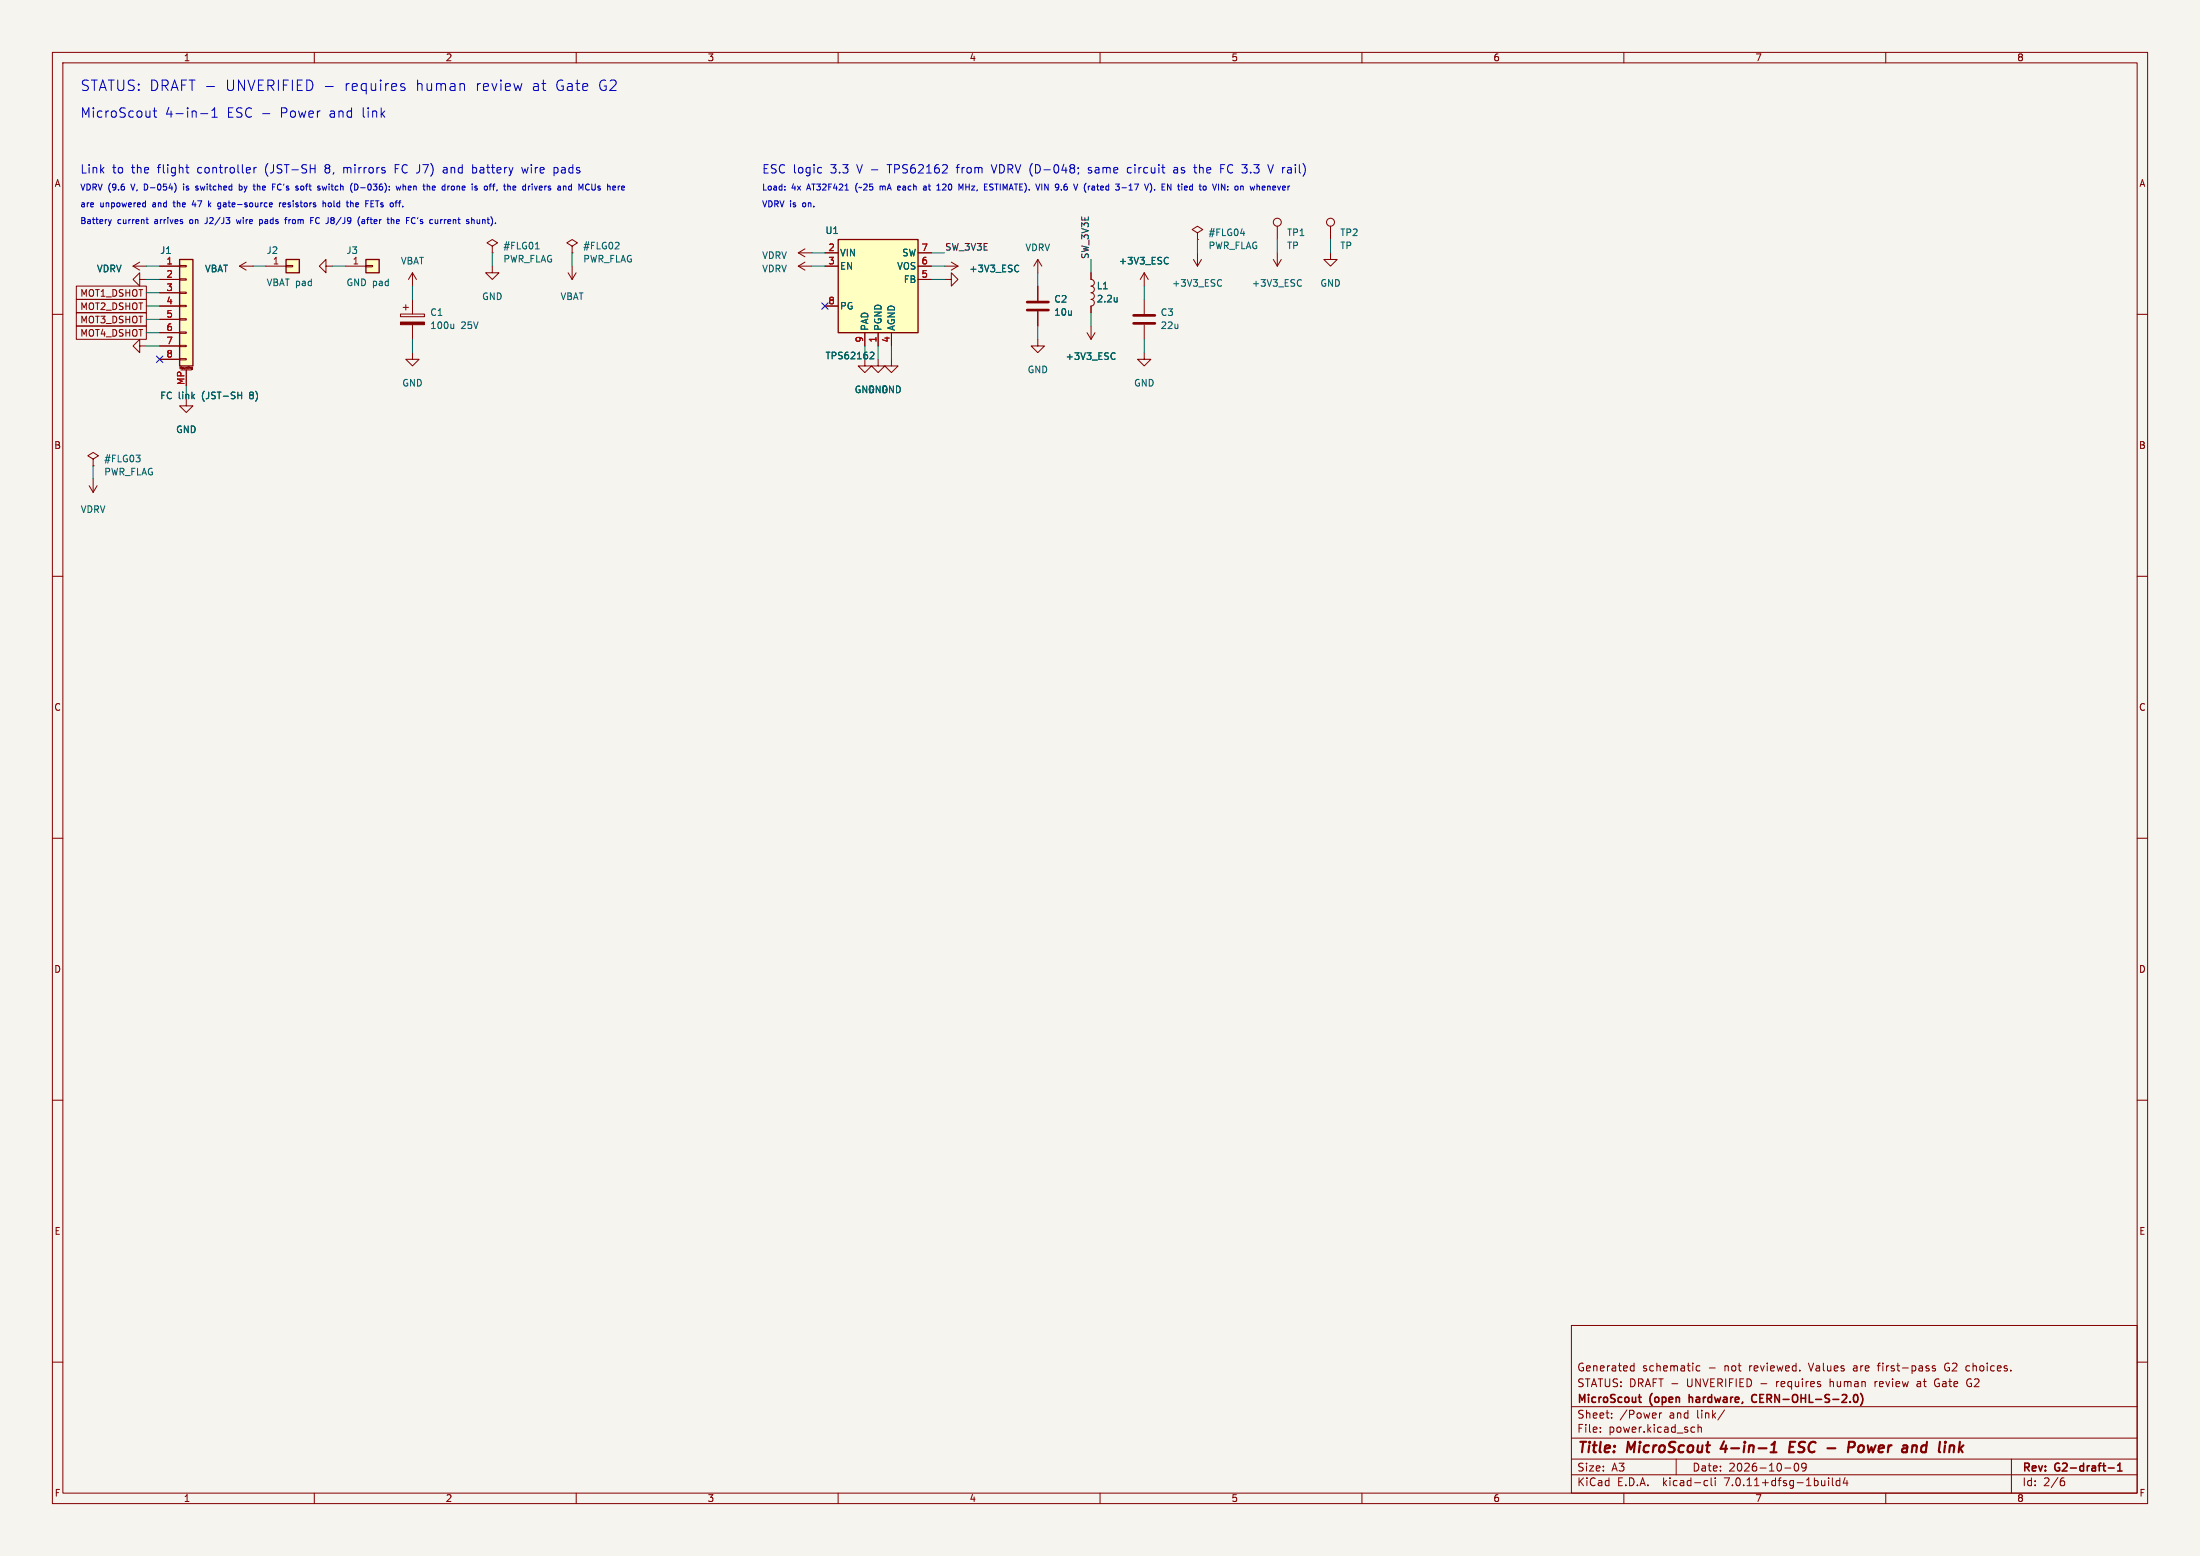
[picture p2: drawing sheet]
<svg xmlns="http://www.w3.org/2000/svg" width="420mm" height="297mm" viewBox="0 0 420 297" stroke-linecap="round" stroke-linejoin="round" font-family="sans-serif">
<path d="M0 0h420v297h-420z" fill="#f5f4ef" stroke="#f5f4ef" stroke-width=".19"/>
<g fill="none" stroke="#840000" stroke-width=".19">
<path d="M10 10h400v277h-400zM12 12h396v273h-396zM60 10v2M110 10v2M160 10v2M210 10v2M260 10v2M310 10v2M360 10v2M10 60h2M14.6 59.7h13.3v2.5h-13.3zM14.6 57.1h13.3v2.6h-13.3z"/>
<path d="M14.6 54.6h13.3v2.6h-13.3zM25.4 50.8h2.5M25.4 50.8l1.3 .8M26.7 53.3v-1.2l-1.3 1.2 1.3 1.3v-1.3h1.2M26.7 50l-1.3 .8M30.5 50.8h3.8M30.5 53.3h3.8M30.5 58.4h3.8M30.5 55.9h3.8M34.3 58.3h1.3v.2h-1.3zM34.3 55.8h1.3v.2h-1.3zM34.3 53.2h1.3v.3h-1.3z"/>
<path d="M34.3 50.7h1.3v.2h-1.3zM45.7 50.8h2.6M45.7 50.8l1.3 .8M47 50l-1.3 .8M50.8 50.8h3.8M54.6 50.7h1.3v.2h-1.3zM62.2 50.8v-1.3l-1.2 1.3 1.2 1.3v-1.3h1.3M66 50.8h3.8M69.8 50.7h1.3v.2h-1.3zM76.5 59.9h4.5v.6h-4.5zM77 58.7h1M77.5 58.2v1"/>
<path d="M78.7 52.1v2.5M78.7 57.2v2.7M78.7 52.1l-.7 1.2M78.7 52.1l.8 1.2M94 50.8v1.3h1.2l-1.2 1.2-1.3-1.2h1.3M94 47l1-.6-1-.7-1 .7 1 .6v1.3M94 48.3h.1M108.5 52.1l.7 1.2M109.2 47l1-.6-1-.7-1 .7 1 .6v1.3M109.2 48.3h.1M109.2 50.8v2.5M110 52.1l-.8 1.2"/>
<path d="M152.4 50.8l1.3 .8M152.4 50.8h2.5M152.4 48.3h2.5M152.4 48.3l1.3 .7M153.7 50l-1.3 .8M153.7 47.5l-1.3 .8M157.5 50.8h2.5M157.5 48.3h2.5M157.5 58.4h2.5M175.3 50.8h2.5M175.3 48.3h2.5M175.3 53.3h2.5"/>
<path d="M180.3 53.3h1.3v-1.2l1.3 1.2-1.3 1.3v-1.3M180.3 50.8h2.6M181.6 50l1.3 .8M182.9 50.8l-1.3 .8M198.1 49.5l-.7 1.3M198.1 49.5v2.6M198.1 54.6v2.8M198.1 59.4v2.8M198.1 49.5l.8 1.3M208.3 52.1v1.2a.64 .64 0 0 1 .6 .7 .64 .64 0 0 1-.6 .6 .64 .64 0 0 1 .6 .6 .64 .64 0 0 1-.6 .7 .64 .64 0 0 1 .6 .6 .64 .64 0 0 1-.6 .7 .64 .64 0 0 1 .6 .6 .64 .64 0 0 1-.6 .6v1.3M218.4 52.1l-.7 1.2M218.4 52.1v2.5"/>
<path d="M218.4 57.2v2.7M218.4 52.1l.8 1.2M227.8 49.5l.8 1.3M228.6 44.5l1-.7-1-.6-1 .6 1 .7v1.2M228.6 45.7h.1M228.6 48.3v2.5M229.4 49.5l-.8 1.3M243.1 49.5l.7 1.3M243.8 43.2v2.5M243.8 48.3v2.5M244.6 49.5l-.8 1.3M254 48.3v1.2h1.3l-1.3 1.3-1.3-1.3h1.3"/>
<path d="M254 43.2v2.5M408 60h2M14.6 62.2h13.3v2.6h-13.3zM26.7 66v-1.2l-1.3 1.2 1.3 1.3v-1.3h1.2M30.5 61h3.8M30.5 63.5h3.8M30.5 66h3.8M30.5 68.6h3.8M34.3 68.5h1.3v.2h-1.3zM34.3 65.9h1.3v.3h-1.3zM34.3 63.4h1.3v.2h-1.3zM34.3 60.8h1.3v.3h-1.3z"/>
<path d="M34.5 70.6h2.1M35.6 76.2v1.3h1.2l-1.2 1.2-1.3-1.2h1.3M35.6 70.6v3.1M36.6 70.2h.1v.3h-.1M36.6 70.4h.1M78.7 67.3v1.3h1.3l-1.3 1.3-1.2-1.3h1.2M78.7 62v2.8M165.1 68.6v1.3h1.3l-1.3 1.2-1.3-1.2h1.3M165.1 63.5v2.5M167.6 68.6v1.3h1.3l-1.3 1.2-1.2-1.2h1.2M167.6 63.5v2.5M170.2 68.6v1.3h1.2l-1.2 1.2-1.3-1.2h1.3"/>
<path d="M170.2 63.5v2.5M198.1 64.8v1.2h1.3l-1.3 1.3-1.3-1.3h1.3M207.5 63.5l.8 1.3M208.3 62.2v2.6M209 63.5l-.7 1.3M218.4 67.3v1.3h1.3l-1.3 1.3-1.2-1.3h1.2M218.4 62v2.8M17 92.7l.8 1.3M17.8 87.6l1-.6-1-.6-1 .6 1 .6v1.3M17.8 88.9h.1M17.8 91.4v2.6M18.5 92.7l-.7 1.3"/>
<path d="M10 110h2M408 110h2M10 160h2M408 160h2M10 210h2M408 210h2M10 260h2M300 253h108v32h-108zM408 260h2M300 278.5h108M300 274.5h108M300 268.5h108"/>
<path d="M305.5 273.2v.2M305.5 272.5v.1M307.7 270.5v.2M307.7 269.8v.1M311.4 261.6h.5M311.4 260.8h.5M311.9 260.2v1.5M316.8 269.7v1M317.2 269.7l-.3 .1-.1 .2M320 278.5v3M323.1 272.4l.4 .1M323.5 273.3l-.4 .1"/>
<path d="M324.2 272.5l.2-.1 .3 .1 .1 .9M324.2 271.9v1.5M324.5 260.8l-.4-.1-.3 .3 .1 .6h.6M329.2 269.1l-1.3 1.9M342.7 279.4l.2-.1a.8 .8 0 0 1 .5 .7 .8 .8 0 0 1-.5 .8 1 1 0 0 1-.2-1.4zM344.8 279.9l-.3 .3h-.3l-.3-.3 .2-.5 .4-.1 .2 .1a.99 .99 0 0 1-.3 1.4h-.3M357.9 263.7v1M358.1 263.8l-.2 .2M358.4 260.7h.5M366.4 263.7l-.4 .1M366.5 264.1h-.3a.29 .29 0 0 0-.3 .3 .29 .29 0 0 0 .3 .3h.3M369.4 260.8l-.3-.1-.2 .2v.2l.5 .2v.3h-.5"/>
<path d="M369.8 263.2a.81 .81 0 0 0-.5 .7 .81 .81 0 0 0 .5 .8M371.5 260.3l-.3 .5 .1 .5 .2 .3M375.4 264a.61 .61 0 0 0 .7 .7M376.2 263.2a.59 .59 0 0 0-.8 .6M384 278.5v6.5M60 285v2M110 285v2M160 285v2M210 285v2M260 285v2M300 281.5h108M310 285v2"/>
<path d="M325.6 282.6l.4 .1M326 283.5l-.4 .1M326.7 282.1v1.3l.2 .2M327.4 282.1v.1M327.4 282.6v1M340.7 280.2h1.2M349.1 282.1v.1M349.1 282.6v1M349.8 282.1v1.3l.2 .2M351.2 282.7l-.4-.1-.3 .3 .2 .6h.5M351.2 282.1v1.5M352.2 282l-.3 1.1h.9"/>
<path d="M352.6 282.6v1M360 285v2M393.6 282.7h.3l.3 .2-.1 .5-.5 .2M394 282.1l-.4 .1"/>
<circle cx="243.8" cy="42.4" r=".76"/>
<circle cx="254" cy="42.4" r=".76"/>
</g>
<path d="M312.8 266.7h.5M313 267.6l.3 .1M322.5 266.2v1.5M322.5 266.8h.1M335.3 266.3a.74 .74 0 0 0-.9 .5 .74 .74 0 0 0 .5 .9l.4-.1M354 266.3l.2-.1a.8 .8 0 0 1 .5 .7 .8 .8 0 0 1-.5 .8 1 1 0 0 1-.2-1.4zM355.2 266a1.72 1.72 0 0 1 0 2.3M404.3 279.7l.4-.4v1.5M402.5 280.2h1.1M404.3 280.8h.8" fill="none" stroke="#840000" stroke-width=".3"/>
<path d="M329.1 275.1l-.6 1.4h1.2M338 277.2h1.1M338.2 275.8l.6-.6-.2 2M341.7 276.2h.6M342.7 275.2h-.9l-.3 2h1M348.9 276.4h1.5M352.9 276.3h.7a.55 .55 0 0 0 .5-.5 .55 .55 0 0 0-.3-.6h-.8l-.2 2M355.5 275.9a.62 .62 0 0 0-.7 .4v.7l.5 .2M365.4 275.9l.5 .1v.2l-.1 1M374.2 275.2l-.3 2M374.2 276.4l.5 .8M374.8 275.9l-.8 .7" fill="none" stroke="#840000" stroke-width=".4"/>
<g fill="#ffffc2" stroke="#ffffc2" stroke-width=".19">
<path d="M160 45.7h15.3v17.8h-15.3z"/>
<path d="M54.6 49.5h2.5v2.6h-2.5z"/>
<path d="M69.8 49.5h2.6v2.6h-2.6z"/>
<path d="M34.3 49.5h2.5v20.4h-2.5z"/>
</g>
<path d="M34.3 49.5h2.5v20.4h-2.5zM54.6 49.5h2.5v2.6h-2.5zM69.8 49.5h2.6v2.6h-2.6zM160 45.7h15.3v17.8h-15.3z" fill="none" stroke="#840000" stroke-width=".25"/>
<g fill="none" stroke="#006464" stroke-width=".19">
<path d="M102.2 47.5h.7M117.4 47.5h.8M118.1 46.4v.4M194.2 50.6l.3 .1M194.5 51.8l-.3 .1M213.3 56.8v.8M213.3 57.5l-.1 .1M222.8 49.1l.2 .1M223 50.3l-.2 .1M233 53.4l.2 .1M233.2 54.5l-.2 .1M236.8 44.6h.8"/>
<path d="M248.2 53.4l.2 .1M248.4 54.5l-.2 .1M45.4 75.4h.7M46.1 74.8v1.3M86.6 61.9v.8M86.6 62.6l-.2 .1M166.3 67.2l.4 .1 .1 .3-.7 .9h.7M212.6 67.3l.3 .2M212.9 68.5l-.3 .1"/>
</g>
<path d="M196.1 59.2h4.1M196.1 57.7h4.1M216.4 61.7h4.1M216.4 60.2h4.1" fill="none" stroke="#840000" stroke-width=".51"/>
<path d="M76.5 61.5h4.5v.5h-4.5z" fill="#840000" stroke="#840000" stroke-width=".19"/>
<g fill="none" stroke="#0000c2" stroke-width=".19">
<path d="M39.4 16.5h1.6M62.1 16.5h1.5M76.6 16.5l.6 .2 .1 .2-.1 .3-.5 .1M76.6 16l.2-.1 .4 .1M27.4 38.7l.4 .1M27.8 38.3v1.2M27.8 39.4l-.4 .1M28.6 21.2v1.2M28.6 22.2l-.1 .1M29.2 21.2h.7M29.5 20.6v1.5l.1 .2 .3 .1M33.3 35a1.32 1.32 0 0 1 0 1.7"/>
<path d="M35.1 35.1v.1M35.1 35.5v.8M35.5 32h.6M35.7 31.4v1.4l.4 .2M37 38.3l-.3 .8h.7M37.4 36.2l.3 .1M37.7 35.5l-.3 .2v.1l.3 .1M38.3 21.7h1.4M39.8 38.3v1.2M39.9 39l.4 .5M40.3 38.7l-.5 .5M40.5 22.4h1"/>
<path d="M40.5 21.1l.5-.5v1.8M41.8 38.7l.3 .1M42.1 39.4l-.3 .1M42.1 38.7v.9l-.2 .3M45.7 35.6l.3-.1 .2 .2M45.7 35.1v1.2M46.2 36.1l-.2 .2-.3-.1M48.5 32v1M48.9 32h-.3l-.1 .3M49.1 35.1v1.2M49.2 35.6h-.1M50.1 21.7h1.4"/>
<path d="M51.5 39.4h.4M51.5 38.8l.3-.1 .2 .3-.6 .1M52 35.1h.6M52 35.7h.4M53.1 35.3l-.1 .3 .1 .5M53.3 38.7v.8M53.7 38.7l-.4 .2M54.2 38.7l-.2 .2v.4l.2 .2M54.5 39l-.5 .1M57.8 35.5l-.4 .2 .1 .5 .3 .1M59.2 32.2h.9M60.1 31.4v1.6"/>
<path d="M61.5 35.5l.2 .8 .2-.6 .3 .6M61.7 38.8h.4l.1 .7M61.7 38.3v1.2M62.7 38.8v.6M66.9 38.8l.4-.1 .1 .2M66.9 38.3v1.2M67.7 35.1a.58 .58 0 0 1 .7 .6 .58 .58 0 0 1-.7 .6zM70.8 38.9h.4M71.4 38.3h-.6v1.2h.6M75.5 32.2h.5M75.6 35.5l.3 .8 .2-.6 .2 .6 .2-.8M76.2 31.4h-.7v1.6"/>
<path d="M76.9 35.6h.5v.7M76.9 35.1v1.2M83 35.6l-.3-.1-.2 .2 .1 .5h.4M83.1 35.8l-.6 .1M85.1 32h-.4M85.2 32.4h-.4a.31 .31 0 0 0-.2 .3 .31 .31 0 0 0 .2 .3h.4M86.1 35.7l.3-.2 .3 .2-.1 .5-.2 .1-.3-.2M90.2 32.9l.5 .1M90.2 31.4v1.6M90.7 32h-.5M92.8 35.5l-.4 .2 .1 .5 .3 .1M94.9 36.2l-.1 .2"/>
<path d="M98.3 35.5l.2 .3-.6 .1M98.4 36.2l-.1 .1M99.6 32l.3 1 .3-.7M102.6 35.5l-.3 .8M103.1 35.5l-.1 .2v.4l.1 .2M103.5 35.8l-.5 .1M105.8 32h.4l.3 .1M105.8 32v1.6M106.5 32.9l-.3 .1-.4-.1M108.8 35.5l.3 .1M109.1 36.2l-.3 .1M109.1 35.1v1.2"/>
<path d="M113.6 35.1v1.1M114.1 36.2l.4 .1M114.3 35.5l-.2 .2 .2 .2M149.8 36.2v.1M149.8 35.6v.1M156.4 32h.5M156.9 32.9l-.5 .1M161.3 36.3h.7M168 35.5v.8M168.2 35.5l-.2 .1M171.4 36.2l.3 .1M171.7 35.5l-.3 .1"/>
<path d="M171.9 35.8l-.6 .1M176.3 35.6l.4-.1 .1 .2M176.8 35.8l-.5 .2 .1 .3 .4-.1M178.9 36.3h.6M183.1 35.1l.3 .9 .4-.9v1.2M188.9 36.2l.5 .1M189.4 35.1h-.3l-.2 .2 .1 .3 .4 .1M203.2 35.4v.8M203.2 35.7l-.1 .1M205.8 32v.2M205.9 32.9l-.1 .4M207.7 32.9l.2 .1"/>
<path d="M208 32l-.3 .2 .3 .3M214.2 35.8h.8M215.5 32l-.3 .3v.4l.3 .3M219.6 35a1.35 1.35 0 0 1 0 1.7M220.4 36.2v.1M224.6 32h-.5M224.7 32.4h-.4a.31 .31 0 0 0-.3 .3 .31 .31 0 0 0 .3 .3h.4M227.9 32h.6M228.2 32.9l.3 .1M231.5 35.1l.4 1.2 .3-1.2M233 32.2h.6M233 31.4h.8"/>
<path d="M239.5 35.5l-.2 .8-.2-.6M242 31.4l.6 1.6 .5-1.6M242.2 35.5l.3 .2v.6M20.7 41.9l.3 .8M21 42.7l-.2 .3M21.3 41.9l-.3 .8M27.9 41.9h.4M28 41.5v1l.3 .2M39.4 42.6l-.3 .1M45.1 41.9l.2 .8 .3-.6M49.6 42l.3-.1 .2 .2M49.6 41.9v1.2"/>
<path d="M50.1 42.5l-.2 .2-.3-.1M54.3 41.9h.5M54.8 41.5l-.3 .2M55.2 41.9v.8M55.2 42v.1M59.3 41.5h.6M59.3 42.1h.4M60.4 41.7l-.2 .3 .2 .5M68.7 41.4a1.32 1.32 0 0 0 0 1.7M69.1 42h.5v.7M69.6 42.2l-.5 .2 .1 .3 .4-.1M74.7 42h.4l.1 .7"/>
<path d="M74.7 41.5v1.2M78.8 41.6h.4M79.2 42.6h-.4M84.1 41.9v.8M84.2 42l-.1 .1M90.1 42h.4v.7M91.1 41.9v.6l.3 .2"/>
</g>
<g fill="none" stroke="#009600" stroke-width=".19">
<path d="M27.9 50.8h2.6M27.9 53.3h2.6M27.9 58.4h2.6M27.9 55.9h2.6M48.3 50.8h2.5M63.5 50.8h2.5M78.7 54.6v2.6M94 48.3v2.5M109.2 48.3v2.5M154.9 50.8h2.6M154.9 48.3h2.6M177.8 50.8h2.5"/>
<path d="M177.8 53.3h2.5M177.8 48.3h2.5M198.1 52.1v2.5M208.3 49.5v2.6M208.3 59.7v2.5M218.4 54.6v2.6M228.6 45.7v2.6M243.8 45.7v2.6M254 45.7v2.6M27.9 66h2.6M27.9 63.5h2.6M27.9 61h2.6"/>
<path d="M35.6 73.7v2.5M78.7 64.8v2.5M165.1 66v2.6M167.6 66v2.6M170.2 66v2.6M198.1 62.2v2.6M218.4 64.8v2.5M17.8 88.9v2.5"/>
</g>
<path d="M156.9 57.8l1.2 1.2M158.1 57.8l-1.2 1.2M29.9 68l1.2 1.2M31.1 68l-1.2 1.2" fill="none" stroke="#000084" stroke-width=".19"/>
<g font-size="2.8" fill="#0000c2">
<text x="15.2" y="17.5">STATUS: DRAFT -</text>
<text x="43" y="17.5">UNVERIFIED -</text>
<text x="65.8" y="17.5">requires</text>
<text x="79.5" y="17.5">human</text>
<text x="91" y="17.5">review</text>
<text x="101.8" y="17.5">at</text>
<text x="106.3" y="17.5">Gate</text>
<text x="114.6" y="17.5">G2</text>
</g>
<g font-size="2.8" fill="#840000">
<text x="301" y="277.9">Title:</text>
<text x="310.6" y="277.9">MicroScout</text>
<text x="329.4" y="277.9">4-in-1</text>
<text x="343.2" y="277.9">ESC</text>
<text x="356" y="277.9">Power</text>
<text x="367.2" y="277.9">and</text>
</g>
<g font-size="2.5" fill="#0000c2">
<text x="15.2" y="22.6">MicroScout</text>
<text x="31.5" y="22.6">4-in-1</text>
<text x="43.3" y="22.6">ESC -</text>
<text x="53.6" y="22.6">Power</text>
<text x="63" y="22.6">and</text>
<text x="69.4" y="22.6">link</text>
</g>
<g font-size="2.2" fill="#0000c2">
<text x="15.2" y="33.2">Link</text>
<text x="21.4" y="33.2">to</text>
<text x="25.1" y="33.2">the</text>
<text x="30.2" y="33.2">flight</text>
<text x="37.9" y="33.2">controller</text>
<text x="50.9" y="33.2">(JST-SH</text>
<text x="62.5" y="33.2">8,</text>
<text x="66.1" y="33.2">mirrors</text>
<text x="76.1" y="33.2">FC J7)</text>
<text x="85.6" y="33.2">and</text>
<text x="91.3" y="33.2">battery</text>
<text x="100.9" y="33.2">wire</text>
<text x="107.1" y="33.2">pads</text>
<text x="145.4" y="33.2">ESC logic</text>
<text x="158.6" y="33.2">3.3</text>
<text x="163.7" y="33.2">V -</text>
<text x="169.8" y="33.2">TPS62162</text>
<text x="183.1" y="33.2">from</text>
<text x="189.9" y="33.2">VDRV (D-048;</text>
<text x="208.6" y="33.2">same</text>
<text x="216.2" y="33.2">circuit</text>
<text x="225.2" y="33.2">as</text>
<text x="229.3" y="33.2">the</text>
<text x="234.3" y="33.2">FC 3.3</text>
<text x="243.8" y="33.2">V rail)</text>
</g>
<g font-size="2.1" fill="#840000">
<text x="301" y="262">Generated</text>
<text x="313.5" y="262">schematic</text>
<text x="326.2" y="262">-</text>
<text x="329.3" y="262">not</text>
<text x="334.2" y="262">reviewed.</text>
<text x="345.8" y="262">Values</text>
<text x="354.4" y="262">are</text>
<text x="359.2" y="262">first-pass</text>
<text x="372.1" y="262">G2 choices.</text>
<text x="301" y="268.2">MicroScout</text>
<text x="301" y="265">STATUS: DRAFT -</text>
<text x="315" y="268.2">(open</text>
<text x="322.2" y="265">UNVERIFIED</text>
<text x="323.1" y="268.2">hardware,</text>
<text x="335.7" y="268.2">CERN-OHL-S-2.0)</text>
<text x="336.3" y="265">-</text>
<text x="339.5" y="265">requires</text>
<text x="349.9" y="265">human</text>
<text x="358.6" y="265">review</text>
<text x="366.8" y="265">at</text>
<text x="370.3" y="265">Gate</text>
<text x="376.6" y="265">G2</text>
<text x="301" y="273.7">File:</text>
<text x="301" y="271">Sheet:</text>
<text x="307.1" y="273.7">power.kicad_sch</text>
<text x="309.2" y="271">/Power</text>
<text x="318.7" y="271">and</text>
<text x="324.1" y="271">link/</text>
<text x="301" y="281.1">Size:</text>
<text x="307.6" y="281.1">A3</text>
<text x="323" y="281.1">Date:</text>
<text x="330" y="281.1">2026-10-09</text>
<text x="386" y="281.3">Rev:</text>
<text x="392.4" y="281.3">G2-draft-1</text>
<text x="301" y="283.9">KiCad</text>
<text x="308.7" y="283.9">E.D.A.</text>
<text x="317.6" y="283.9">kicad-cli</text>
<text x="329.5" y="283.9">7.0.11+dfsg-1build4</text>
<text x="386" y="283.9">Id:</text>
<text x="390.1" y="283.9">2/6</text>
</g>
<g font-size="1.8" fill="#840000">
<text x="35" y="11.9">1</text>
<text x="85" y="11.9">2</text>
<text x="135" y="11.9">3</text>
<text x="185" y="11.9">4</text>
<text x="235" y="11.9">5</text>
<text x="285" y="11.9">6</text>
<text x="335" y="11.9">7</text>
<text x="385" y="11.9">8</text>
<text x="10.3" y="35.9">A</text>
<text x="408.3" y="35.9">A</text>
<text x="15.2" y="59.4">MOT2_DSHOT</text>
<text x="15.2" y="56.8">MOT1_DSHOT</text>
<text x="15.2" y="61.9">MOT3_DSHOT</text>
<text x="15.2" y="64.5">MOT4_DSHOT</text>
<text x="10.3" y="85.9">B</text>
<text x="408.2" y="85.9">B</text>
<text x="10.3" y="135.9">C</text>
<text x="408.2" y="135.9">C</text>
<text x="10.3" y="185.9">D</text>
<text x="408.2" y="185.9">D</text>
<text x="10.3" y="235.9">E</text>
<text x="408.3" y="235.9">E</text>
<text x="10.3" y="285.9">F</text>
<text x="35" y="286.9">1</text>
<text x="85" y="286.9">2</text>
<text x="135" y="286.9">3</text>
<text x="185" y="286.9">4</text>
<text x="235" y="286.9">5</text>
<text x="285" y="286.9">6</text>
<text x="335" y="286.9">7</text>
<text x="385" y="286.9">8</text>
<text x="408.3" y="285.9">F</text>
</g>
<g font-size="1.8" fill="#006464">
<text x="96" y="47.8">#FLG01</text>
<text x="111.2" y="47.8">#FLG02</text>
<text x="157.5" y="44.9">U1</text>
<text x="230.6" y="45.3">#FLG04</text>
<text x="230.6" y="47.8">PWR_FLAG</text>
<text x="245.6" y="45.3">TP1</text>
<text x="245.6" y="47.8">TP</text>
<text x="255.8" y="45.3">TP2</text>
<text x="255.8" y="47.8">TP</text>
<text x="18.4" y="52.2">VDRV</text>
<text x="30.5" y="48.7">J1</text>
<text x="39" y="52.2">VBAT</text>
<text x="50.8" y="48.7">J2</text>
<text x="66" y="48.7">J3</text>
<text x="76.4" y="50.7">VBAT</text>
<text x="96" y="50.3">PWR_FLAG</text>
<text x="111.2" y="50.3">PWR_FLAG</text>
<text x="145.4" y="52.2">VDRV</text>
<text x="145.4" y="49.6">VDRV</text>
<text x="160.3" y="49.1">VIN</text>
<text x="160.3" y="51.7">EN</text>
<text x="171.2" y="51.7">VOS</text>
<text x="172.1" y="49.1">SW</text>
<text x="184.9" y="52.2">+3V3_ESC</text>
<text x="195.7" y="48.1">VDRV</text>
<text x="213.5" y="50.7">+3V3_ESC</text>
<text x="50.8" y="54.8">VBAT pad</text>
<text x="66" y="54.8">GND pad</text>
<text x="91.9" y="57.5">GND</text>
<text x="106.9" y="57.5">VBAT</text>
<text x="160.3" y="59.3">PG</text>
<text x="172.4" y="54.2">FB</text>
<text x="201.2" y="58">C2</text>
<text x="209.3" y="55.4">L1</text>
<text x="209.3" y="57.9">2.2u</text>
<text x="223.7" y="54.9">+3V3_ESC</text>
<text x="238.9" y="54.9">+3V3_ESC</text>
<text x="252" y="54.9">GND</text>
<text x="82" y="60.5">C1</text>
<text x="82" y="63">100u</text>
<text x="88" y="63">25V</text>
<text x="166" y="63.2" transform="rotate(-90 166 63.2)">PAD</text>
<text x="168.5" y="63.2" transform="rotate(-90 168.5 63.2)">PGND</text>
<text x="171" y="63.2" transform="rotate(-90 171 63.2)">AGND</text>
<text x="201.2" y="60.5">10u</text>
<text x="221.5" y="60.5">C3</text>
<text x="221.5" y="63">22u</text>
<text x="157.5" y="68.8">TPS62162</text>
<text x="196.1" y="71.4">GND</text>
<text x="203.3" y="68.9">+3V3_ESC</text>
<text x="30.5" y="76.4">FC link</text>
<text x="38.6" y="76.4">(JST-SH</text>
<text x="47.9" y="76.4">8)</text>
<text x="76.7" y="74">GND</text>
<text x="163.1" y="75.2">GND GND</text>
<text x="165.6" y="75.2">GND</text>
<text x="216.4" y="74">GND</text>
<text x="33.5" y="82.9">GND</text>
<text x="19.8" y="88.4">#FLG03</text>
<text x="19.8" y="90.9">PWR_FLAG</text>
<text x="15.3" y="98.1">VDRV</text>
</g>
<g font-size="1.8" fill="#0f0f0f">
<text x="180.3" y="47.9">SW_3V3E</text>
<text x="207.9" y="49.5" transform="rotate(-90 207.9 49.5)">SW_3V3E</text>
</g>
<g font-size="1.8" fill="#a90000">
<text x="31.7" y="50.5">1</text>
<text x="31.7" y="53.1">2</text>
<text x="52" y="50.5">1</text>
<text x="67.2" y="50.5">1</text>
<text x="158" y="48">2</text>
<text x="158" y="50.5">3</text>
<text x="175.8" y="53.1">5</text>
<text x="175.8" y="50.5">6</text>
<text x="175.8" y="48">7</text>
<text x="31.7" y="55.6">3</text>
<text x="31.7" y="58.2">4</text>
<text x="158" y="58.2">8</text>
<text x="31.7" y="60.7">5</text>
<text x="31.7" y="63.2">6</text>
<text x="31.7" y="65.8">7</text>
<text x="164.8" y="65.5" transform="rotate(-90 164.8 65.5)">9</text>
<text x="167.4" y="65.5" transform="rotate(-90 167.4 65.5)">1</text>
<text x="169.9" y="65.5" transform="rotate(-90 169.9 65.5)">4</text>
<text x="31.7" y="68.3">8</text>
<text x="35.3" y="73.6" transform="rotate(-90 35.3 73.6)">MP</text>
</g>
<g font-size="1.6" fill="#0000c2">
<text x="15.2" y="36.4">VDRV (9.6</text>
<text x="15.2" y="39.6">are</text>
<text x="19.1" y="39.6">unpowered</text>
<text x="25.2" y="36.4">V,</text>
<text x="27.9" y="36.4">D-054)</text>
<text x="29.3" y="39.6">and</text>
<text x="33.5" y="39.6">the</text>
<text x="35.6" y="36.4">is</text>
<text x="37.3" y="39.6">47</text>
<text x="38.2" y="36.4">switched</text>
<text x="40.6" y="39.6">k</text>
<text x="42.6" y="39.6">gate-source</text>
<text x="46.7" y="36.4">by</text>
<text x="49.7" y="36.4">the</text>
<text x="53.5" y="36.4">FC's</text>
<text x="54.6" y="39.6">resistors</text>
<text x="58.2" y="36.4">soft</text>
<text x="62.6" y="36.4">switch</text>
<text x="63.1" y="39.6">hold</text>
<text x="67.9" y="39.6">the</text>
<text x="69.1" y="36.4">(D-036):</text>
<text x="71.7" y="39.6">FETs off.</text>
<text x="78.1" y="36.4">when</text>
<text x="83.5" y="36.4">the</text>
<text x="87.3" y="36.4">drone</text>
<text x="93.2" y="36.4">is</text>
<text x="95.8" y="36.4">off,</text>
<text x="99.8" y="36.4">the</text>
<text x="103.6" y="36.4">drivers</text>
<text x="110.5" y="36.4">and</text>
<text x="114.7" y="36.4">MCUs</text>
<text x="145.4" y="39.6">VDRV is</text>
<text x="145.4" y="36.4">Load:</text>
<text x="151.1" y="36.4">4x</text>
<text x="153.4" y="39.6">on.</text>
<text x="154.2" y="36.4">AT32F421</text>
<text x="163.7" y="36.4">(~25</text>
<text x="168.5" y="36.4">mA</text>
<text x="172.2" y="36.4">each</text>
<text x="177.3" y="36.4">at</text>
<text x="180.1" y="36.4">120</text>
<text x="184.5" y="36.4">MHz,</text>
<text x="189.6" y="36.4">ESTIMATE).</text>
<text x="199.8" y="36.4">VIN</text>
<text x="203.6" y="36.4">9.6</text>
<text x="207.5" y="36.4">V (rated</text>
<text x="215.9" y="36.4">3-17</text>
<text x="221.7" y="36.4">V).</text>
<text x="225.1" y="36.4">EN</text>
<text x="228.4" y="36.4">tied</text>
<text x="232.8" y="36.4">to</text>
<text x="235.6" y="36.4">VIN:</text>
<text x="240" y="36.4">on</text>
<text x="243.2" y="36.4">whenever</text>
<text x="15.2" y="42.8">Battery</text>
<text x="22.4" y="42.8">current</text>
<text x="29.7" y="42.8">arrives</text>
<text x="36.6" y="42.8">on</text>
<text x="39.8" y="42.8">J2/J3</text>
<text x="46" y="42.8">wire</text>
<text x="50.6" y="42.8">pads</text>
<text x="55.7" y="42.8">from</text>
<text x="60.8" y="42.8">FC J8/J9</text>
<text x="70.2" y="42.8">(after</text>
<text x="76.2" y="42.8">the</text>
<text x="80" y="42.8">FC's</text>
<text x="84.7" y="42.8">current</text>
<text x="91.9" y="42.8">shunt).</text>
</g>
<text font-size=".5" fill="#840000" x="34.2" y="70.5">Mounting</text>
</svg>
